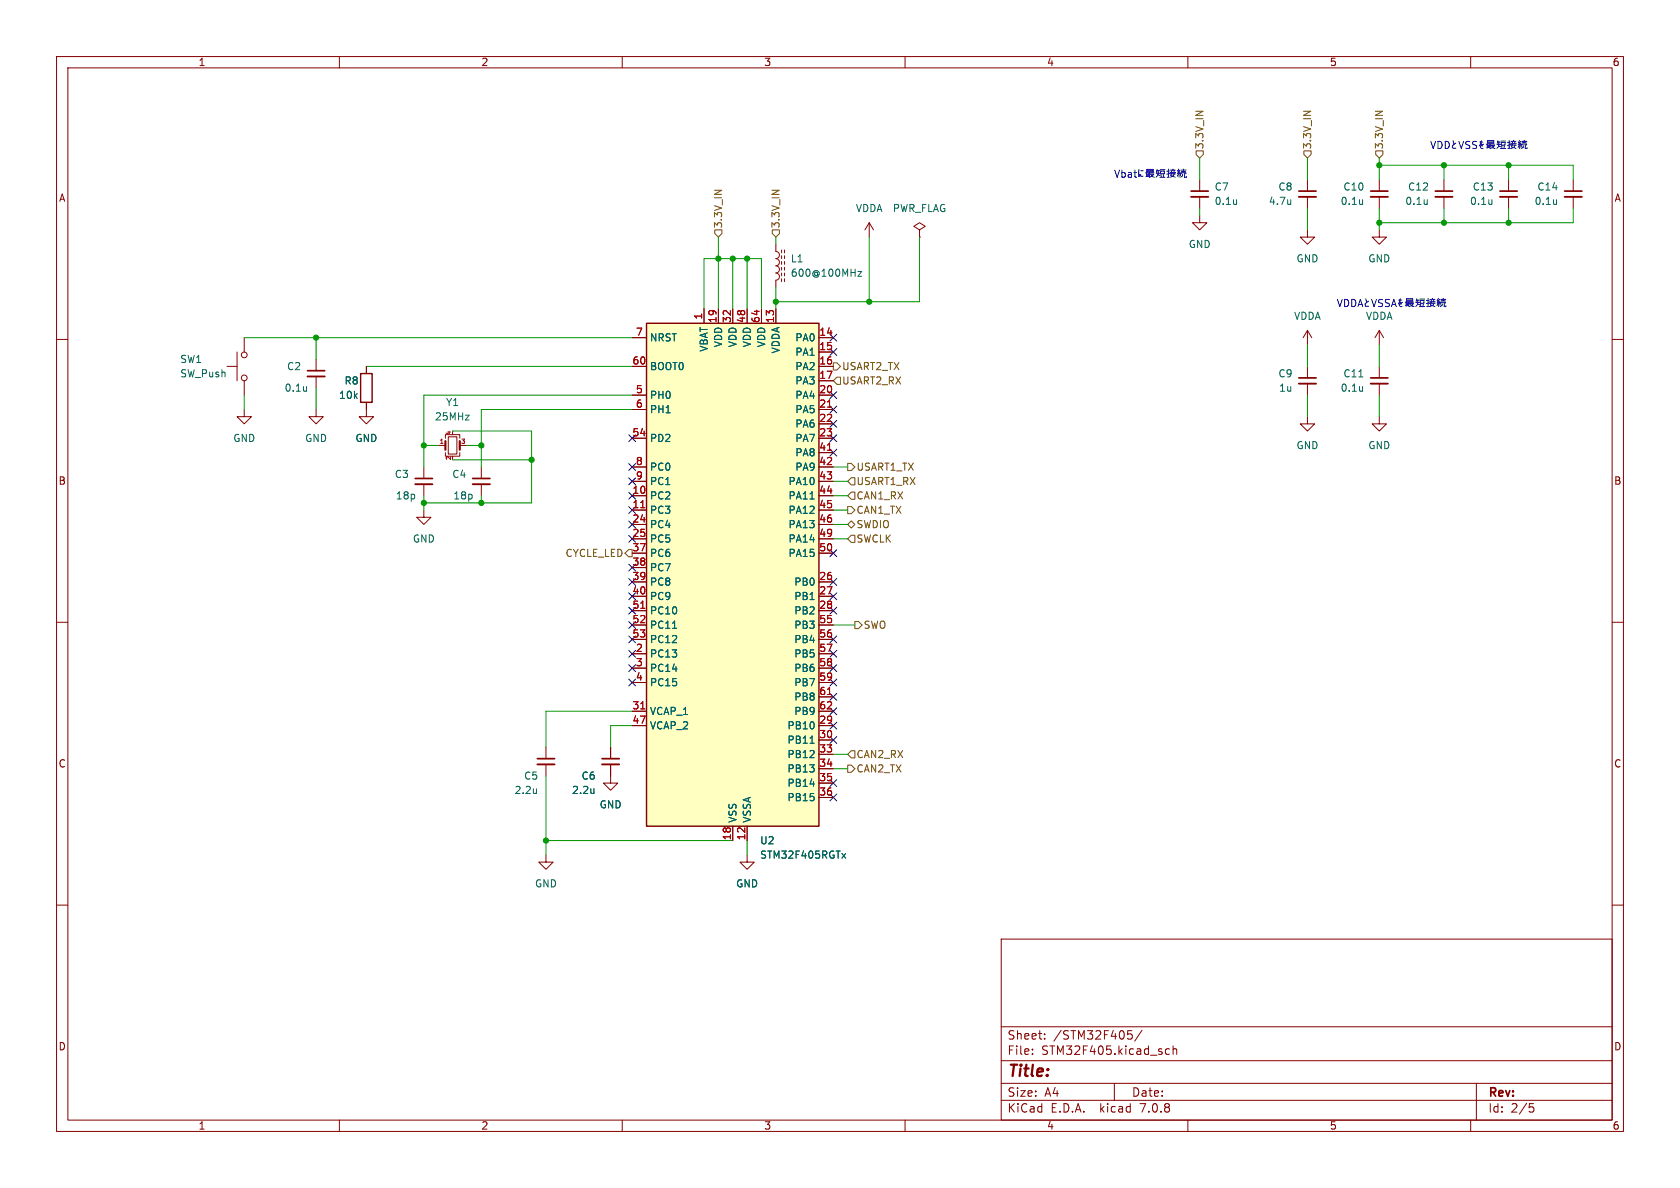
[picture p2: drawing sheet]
<svg xmlns="http://www.w3.org/2000/svg" width="297mm" height="210mm" viewBox="0 0 297 210" stroke-linecap="round" stroke-linejoin="round" font-family="sans-serif">
<g fill="none" stroke="#840000" stroke-width=".18">
<path d="M10 10h277v190h-277zM12 12h273v186h-273zM60 10v2M110 10v2M160 10v2M210 10v2M260 10v2M153.7 39.4l-.8 1.2M153.7 39.4v2.5M153.7 39.4l.7 1.2M212.1 38.1v1.3h1.3l-1.3 1.2-1.3-1.2h1.3M212.1 31.8v2"/>
<path d="M212.1 34.8v2M231.1 31.8v2M231.1 34.8v2M243.8 31.8v2M243.8 34.8v2M255.3 31.8v2M255.3 34.8v2M266.7 31.8v2M266.7 34.8v2M278.1 31.8v2M278.1 34.8v2M10 60h2"/>
<path d="M43.2 59.7v2.5M111.8 59.7h2.5M124.5 54.6v2.6M127 54.6v2.6M129.5 54.6v2.6M132.1 54.6v2.6M134.6 54.6v2.6M137.2 43.2v1.3a.64 .64 0 0 1 .6 .6 .64 .64 0 0 1-.6 .6 .64 .64 0 0 1 .6 .7 .64 .64 0 0 1-.6 .6 .64 .64 0 0 1 .6 .6 .64 .64 0 0 1-.6 .7 .64 .64 0 0 1 .6 .6 .64 .64 0 0 1-.6 .6v1.3M137.2 54.6v2.6M138.2 44.2v.5M138.2 45.2v.5M138.2 46.2v.5"/>
<path d="M138.2 47.2v.6M138.2 48.3v.5M138.2 49.3v.5M138.7 44.2v.5M138.7 45.2v.5M138.7 46.2v.5M138.7 47.2v.6M138.7 48.3v.5M138.7 49.3v.5M144.8 59.7h2.5M162.6 40.6l1-.6-1-.6-1.1 .6 1.1 .6v1.3M162.6 41.9h.1"/>
<path d="M231.1 40.6v1.3h1.3l-1.3 1.3-1.2-1.3h1.2M231.1 58.4v2.6M231.1 58.4l-.7 1.3M231.1 58.4l.8 1.3M243.8 40.6v1.3h1.3l-1.3 1.3-1.2-1.3h1.2M243.8 58.4v2.6M243.8 58.4l-.7 1.3M243.8 58.4l.8 1.3M285 60h2M40.1 64.8h1.8M41.9 62.2v5.1M43.2 72.4v1.3h1.2l-1.2 1.2-1.3-1.2h1.3"/>
<path d="M43.2 67.3v2.6M55.9 72.4v1.3h1.2l-1.2 1.2-1.3-1.2h1.3M55.9 63.5v2M55.9 66.5v2.1M64.8 71.1v2.6h1.2l-1.2 1.2-1.3-1.2h1.3M64.8 64.8v1.2M77.5 78.7h1.2M78.7 77.5v-.7h2.6v.7M79.2 77.2h1.6v3.1h-1.6zM81.3 78.7h1.2M111.8 64.8h2.5M111.8 69.9h2.5"/>
<path d="M111.8 72.4h2.5M111.8 77.5h2.5M144.8 62.2h2.5M144.8 64.8h2.5M144.8 67.3h2.5M144.8 69.9h2.5M144.8 72.4h2.5M144.8 74.9h2.5M144.8 77.5h2.5M231.1 73.7v1.2h1.3l-1.3 1.3-1.2-1.3h1.2M231.1 64.8v2M231.1 67.8v2.1"/>
<path d="M243.8 73.7v1.2h1.3l-1.3 1.3-1.2-1.3h1.2M243.8 64.8v2M243.8 67.8v2.1M74.9 90.2v1.2h1.3l-1.3 1.3-1.2-1.3h1.2M74.9 82.6v2M74.9 85.6v2M78.7 80v.6h2.6v-.6M85.1 82.6v2M85.1 85.6v2M111.8 87.6h2.5M111.8 90.2h2.5M111.8 92.7h2.5"/>
<path d="M111.8 95.3h2.5M111.8 97.8h2.5M111.8 82.6h2.5M111.8 85.1h2.5M144.8 87.6h2.5M144.8 90.2h2.5M144.8 92.7h2.5M144.8 95.3h2.5M144.8 97.8h2.5M144.8 80h2.5M144.8 82.6h2.5M144.8 85.1h2.5"/>
<path d="M10 110h2M111.8 115.6h2.5M111.8 102.9h2.5M111.8 105.4h2.5M111.8 108h2.5M111.8 118.1h2.5M111.8 100.3h2.5M111.8 110.5h2.5M111.8 113h2.5M144.8 115.6h2.5M144.8 102.9h2.5M144.8 105.4h2.5"/>
<path d="M144.8 108h2.5M144.8 118.1h2.5M144.8 110.5h2.5M144.8 113h2.5M285 110h2M96.5 132.1v2M96.5 135.1v2.1M107.9 135.1v3.3h1.3l-1.3 1.3-1.2-1.3h1.2M107.9 132.1v2M111.8 128.3h2.5M111.8 125.7h2.5M111.8 120.7h2.5"/>
<path d="M144.8 128.3h2.5M144.8 130.8h2.5M144.8 125.7h2.5M144.8 133.4h2.5M144.8 135.9h2.5M144.8 138.4h2.5M144.8 120.7h2.5M144.8 123.2h2.5M10 160h2M96.5 151.1v1.3h1.3l-1.3 1.3-1.3-1.3h1.3M129.5 146.1v2.5M132.1 151.1v1.3h1.2l-1.2 1.3-1.3-1.3h1.3"/>
<path d="M132.1 146.1v2.5M144.8 141h2.5M285 160h2M177 166h108v32h-108zM60 198v2M110 198v2M160 198v2M177 194.5h108M177 191.5h108M177 187.5h108M177 181.5h108M182.5 186.3v.1"/>
<path d="M182.5 185.5v.1M184.7 183.6v.1M184.7 182.8v.1M197 191.5v3M199.4 182.2h.7M199.5 182.8h.4l.3 .3-.1 .5-.6 .1M201.9 182.1l-1.3 2M206 186.1l.3 .3 .4-.1M206.7 185.5l-.4-.1-.3 .3M207.4 185.5l.2-.1 .4 .1v.9M207.4 184.9v1.5M210 198v2"/>
<path d="M260 198v2M261 191.5v6.5M270.4 195.1h.7M270.5 195.7h.4l.3 .3-.2 .5-.5 .1"/>
<circle cx="43.2" cy="66.8" r=".51"/>
<circle cx="43.2" cy="62.7" r=".51"/>
</g>
<g fill="none" stroke="#840000" stroke-width=".33">
<path d="M210.6 34.8h3M229.6 34.8h3.1M242.3 34.8h3.1M253.7 34.8h3.1M265.2 34.8h3M276.6 34.8h3.1M54.4 66.5h3M229.6 67.8h3.1M242.3 67.8h3.1M73.4 85.6h3.1M83.6 85.6h3M95 135.1h3"/>
<path d="M106.4 135.1h3.1"/>
</g>
<g fill="none" stroke="#840000" stroke-width=".3">
<path d="M210.6 33.8h3M229.6 33.8h3.1M242.3 33.8h3.1M253.7 33.8h3.1M265.2 33.8h3M276.6 33.8h3.1M54.4 65.5h3M229.6 66.8h3.1M242.3 66.8h3.1M73.4 84.6h3.1M83.6 84.6h3M95 134.1h3"/>
<path d="M106.4 134.1h3.1"/>
</g>
<g fill="none" stroke="#006464" stroke-width=".18">
<path d="M218.6 35.3v.8M218.6 36v.1M228.2 35.3v.8M228.2 36l-.1 .1M240.9 35.3v.8M240.9 36l-.1 .1M252.3 35.3v.8M252.3 36v.1M263.7 35.3v.8M263.7 36v.1M275.2 35.3v.8M275.2 36l-.1 .1"/>
<path d="M151.7 48h.6l-.6 .8h.6M54.2 68.3v.9M54.2 69l-.1 .1M240.2 66.6h.7M240.9 68.3v.9M240.9 69l-.1 .1M143.2 88.2h.7M118.9 111.1h.7M94.8 139.4v.9M105 139.4v.9M143.2 131.4h.7M94.8 140.2h.1"/>
<path d="M105 140.2h-.1M148.8 150.9l.7 .8M149.5 150.9l-.7 .8"/>
</g>
<path d="M114.3 57.2h30.5v88.9h-30.5z" fill="#ffffc2" stroke="#ffffc2" stroke-width=".18"/>
<path d="M114.3 57.2h30.5v88.9h-30.5zM63.8 66h2v5.1h-2z" fill="none" stroke="#840000" stroke-width=".25"/>
<path d="M146.3 72h.7M146.3 79.6h.7M113.3 89.8h.7M113.3 107.5h.7M113.3 125.3h.7M146.3 122.8h.7" fill="none" stroke="#a90000" stroke-width=".18"/>
<path d="M78.7 78v1.5M81.3 78v1.5" fill="none" stroke="#840000" stroke-width=".38"/>
<g fill="none" stroke="#725600" stroke-width=".18">
<path d="M211.5 26.7h1.2v.6l-.6 .6-.6-.6zM230.5 26.7h1.3v.6l-.7 .6-.6-.6zM243.2 26.7h1.3v.6l-.7 .6-.6-.6zM126.4 40.6h1.2v.7l-.6 .6-.6-.6zM136.5 40.6h1.3v.7l-.6 .6-.7-.6zM147.3 64.1h.7l.6 .7-.6 .6h-.7zM148 66.7h.6v1.2h-.6l-.7-.6zM111.1 97.2h.7v1.2h-.7l-.6-.6zM149.9 89.5h.6l.6 .7-.6 .6h-.6zM149.9 81.9h.6l.6 .7-.6 .6h-.6zM149.9 92.7l.6-.6 .6 .6-.6 .6zM150.5 94.6h.6v1.3h-.6l-.6-.6z"/>
<path d="M150.5 87h.6v1.3h-.6l-.6-.7zM150.5 84.5h.6v1.2h-.6l-.6-.6zM151.1 109.9h.7l.6 .6-.6 .6h-.7zM149.9 135.3h.6l.6 .6-.6 .6h-.6zM150.5 132.7h.6v1.3h-.6l-.6-.6z"/>
</g>
<g fill="none" stroke="#0000c2" stroke-width=".18">
<path d="M197.1 30.1l.4 1.2 .4-1.2M198.3 30.1v1.2M198.3 30.6l.4-.1 .2 .2-.1 .6h-.5M199.5 30.6h.5v.7M200 30.8l-.4 .1-.2 .1 .2 .3h.4M200.5 30.5h.4M200.6 30.1v1.1l.3 .1M201.4 29.9v1.3l.1-.4M201.7 30.2h.4M201.7 30.9v.3h.4M202.5 30.6h1.5M202.7 30.8h.5"/>
<path d="M202.7 31h.5M202.7 30.6v.6M202.8 30.2h1M202.8 29.9h1v.5h-1zM203.1 31.2h-.5M203.2 30.6v.7M203.3 30.8h.7M203.5 30.9l.2 .3 .4 .1M204 30.9l-.8 .4M204.4 30.6h.7M204.5 30.2h.5M204.6 29.9l-.2 .5"/>
<path d="M204.7 30.9l.4 .1M204.8 30.2l-.1 .8-.3 .3M205.1 31.3h.9M205.1 30h.9M205.2 30.7h.6M205.2 30.7v-.5h.6v.5M205.2 30.9l.1 .3M205.7 30.9v.3M206.3 30.2h.4M206.6 29.9v1.4h-.3M206.7 30.7l-.4 .1M206.8 30.5h1"/>
<path d="M206.8 30.7h1M206.9 30.1h.9M207.1 30.2l.1 .3-.2 .5 .8 .3M207.4 29.9v.2M207.6 30.1l-.1 .3M207.6 30.7l-.2 .5-.6 .1M208.1 30.7h.6M208.1 30.2l.3 .2M208.3 30.9l-.2 .3M208.4 30.4l-.2 .2M208.4 29.9l-.1 .3M208.4 30.6v.7"/>
<path d="M208.6 30.4l.1 .3M208.6 30.1l-.2 .3M208.7 30.8v.3M208.8 30.7v-.1h.9v.1M208.8 30.1h.9M208.9 30.3h.7M209 30.8v.3l-.3 .2M209.2 29.9v.4M209.4 30.7v.6h.3v-.1M253 25l.4 1.3 .4-1.3M254.2 25a.64 .64 0 0 1 .8 .6 .64 .64 0 0 1-.8 .7zM255.5 25a.64 .64 0 0 1 .7 .6 .64 .64 0 0 1-.7 .7z"/>
<path d="M256.9 24.9l.2 .6M257.4 25.3l-.6 .5 .1 .4h.5M257.9 25l.4 1.3 .5-1.3M259.8 25h-.4l-.2 .1v.4l.5 .2 .1 .3-.2 .3-.5-.1M261.1 25h-.5l-.2 .1v.4l.5 .2 .2 .3-.3 .3-.5-.1M261.6 25.1h.5M261.9 24.9l-.3 .9 .2-.4 .2 .5M262.3 25.5l-.6 .4 .2 .4h.3M262.7 25.5h1.6M262.9 25.7h.5M262.9 25.9h.5M262.9 25.5v.6"/>
<path d="M263 25.1h1.1M263 24.9h1.1v.4h-1.1zM263.4 26.1h-.6M263.4 25.5v.8M263.5 25.7h.7M263.7 25.8l.3 .3 .3 .2M264.2 25.8l-.7 .5M264.6 25.5h.7M264.7 25.1h.5M264.8 24.9l-.1 .4M264.9 25.8l.4 .2M265 25.1l-.1 .8-.3 .4"/>
<path d="M265.3 26.3h.9M265.3 24.9h.9M265.4 25.7h.7M265.4 25.6v-.4h.7v.4M265.5 25.8v.3M266 25.8l-.1 .3M266.5 25.2h.5M266.8 24.8v1.5h-.2M267 25.6l-.5 .1M267 25.7h1.1M267 25.4h1.1M267.1 25h.9"/>
<path d="M267.3 25.1l.1 .3-.2 .6 .8 .3M267.6 24.8v.2M267.8 25v.3M267.8 25.7l-.2 .4-.6 .2M268.4 25.6h.5M268.4 25.1l.2 .2M268.5 25.8l-.1 .3M268.6 25.3l-.2 .2M268.6 24.8l-.1 .4M268.7 25.5v.8M268.8 25.3l.1 .4M268.9 25l-.3 .3"/>
<path d="M268.9 25.7v.3M269 25h.9M269 25.7v-.2h.9v.2M269.1 25.2h.7M269.3 25.7v.3l-.3 .3M269.5 24.8v.4M269.6 25.7v.6h.3v-.2M236.4 52.9l.5 1.3 .4-1.3M237.7 52.9a.64 .64 0 0 1 .7 .7 .64 .64 0 0 1-.7 .6zM239 52.9a.64 .64 0 0 1 .7 .7 .64 .64 0 0 1-.7 .6zM240.1 54.2l.4-1.3 .4 1.3M240.2 53.8h.6"/>
<path d="M241.5 52.8l.1 .6M241.9 53.2l-.6 .5 .2 .4h.4M242.5 52.9l.4 1.3 .4-1.3M244.4 53l-.5-.1-.1 .1v.4l.5 .3 .1 .3-.2 .2-.5-.1M245.6 53l-.5-.1-.2 .3 .1 .3 .6 .2v.4l-.2 .1-.5-.1M246 54.2l.4-1.3 .4 1.3M246.1 53.8h.6M247.3 53h.5M247.6 52.8l-.3 .9 .2-.4 .2 .5M247.9 53.4l-.5 .4 .2 .4h.3M248.4 53.4h1.5M248.6 53.8h.5"/>
<path d="M248.6 53.7h.5M248.6 53.4v.7M248.7 53h1M248.7 52.8h1v.4h-1zM249 54l-.5 .1M249.1 53.4v.8M249.2 53.7h.7M249.4 53.8l.2 .3 .4 .1M249.9 53.7l-.8 .5M250.3 53.5h.7M250.4 53h.5M250.5 52.8l-.1 .5"/>
<path d="M250.6 53.7l.4 .2M250.7 53l-.1 .8-.3 .4M251 54.2h.9M251 52.9h.9M251.1 53.6h.6M251.1 53.5v-.4h.6v.4M251.1 53.7l.1 .4M251.6 53.7v.4M252.2 53.1h.4M252.5 52.7v1.5h-.3M252.6 53.5l-.4 .2M252.7 53.6h1"/>
<path d="M252.7 53.3h1M252.8 52.9h.9M253 53l.1 .3-.2 .6 .8 .3M253.3 52.7v.3M253.5 53l-.1 .3M253.5 53.6l-.2 .4-.6 .2M254 53.5h.6M254 53l.3 .2M254.2 53.7l-.2 .3M254.3 53.2l-.2 .3M254.3 52.7l-.1 .4M254.3 53.5v.7"/>
<path d="M254.5 53.3l.1 .3M254.5 52.9l-.2 .3M254.6 53.7v.3M254.7 52.9h.9M254.7 53.6v-.2h.9v.2M254.8 53.2h.7M254.9 53.7v.3l-.3 .2M255.1 52.7v.5M255.3 53.6v.6h.3v-.2"/>
</g>
<g fill="none" stroke="#009600" stroke-width=".18">
<path d="M212.1 27.9v3.9M212.1 36.8v1.3M231.1 27.9v3.9M231.1 36.8v3.8M243.8 27.9v3.9M243.8 36.8v3.8M243.8 29.2h34.3v2.6M255.3 29.2v2.6M255.3 36.8v2.6M266.7 29.2v2.6M266.7 36.8v2.6M278.1 36.8v2.6h-34.3"/>
<path d="M43.2 59.7h68.6M55.9 59.7v3.8M124.5 54.6v-8.9h10.1v8.9M127 41.9v12.7M129.5 45.7v8.9M132.1 45.7v8.9M137.2 41.9v1.3M137.2 50.8v3.8M153.7 41.9v11.4M162.6 41.9v11.4h-25.4M43.2 69.9v2.5M55.9 68.6v3.8"/>
<path d="M64.8 64.8h47M74.9 78.7h2.6M80 76.2h14v12.7h-19.1M82.5 78.7h2.6M111.8 72.4h-26.7v10.2M111.8 69.9h-36.9v12.7M231.1 61v3.8M231.1 69.9v3.8M243.8 61v3.8M243.8 69.9v3.8M74.9 87.6v2.6M80 81.3h14"/>
<path d="M85.1 87.6v1.3M147.3 87.6h2.6M147.3 90.2h2.6M147.3 92.7h2.6M147.3 95.3h2.6M147.3 82.6h2.6M147.3 85.1h2.6M147.3 110.5h3.8M96.5 137.2v13.9M111.8 125.7h-15.3v6.4M111.8 128.3h-3.9v3.8M147.3 135.9h2.6"/>
<path d="M147.3 133.4h2.6M96.5 148.6h33M132.1 148.6v2.5"/>
</g>
<g fill="none" stroke="#000084" stroke-width=".18">
<path d="M146.7 59.1l1.2 1.2M147.9 59.1l-1.2 1.2M111.2 76.9l1.2 1.2M112.4 76.9l-1.2 1.2M146.7 61.6l1.2 1.2M146.7 71.8l1.2 1.2M146.7 74.3l1.2 1.2M146.7 76.9l1.2 1.2M146.7 69.2l1.2 1.3M146.7 79.4l1.2 1.2M147.9 61.6l-1.2 1.2M147.9 71.8l-1.2 1.2"/>
<path d="M147.9 79.4l-1.2 1.2M147.9 74.3l-1.2 1.2M147.9 69.2l-1.2 1.3M147.9 76.9l-1.2 1.2M111.2 81.9l1.2 1.3M111.2 87l1.2 1.2M111.2 92.1l1.2 1.2M111.2 89.6l1.2 1.2M111.2 99.7l1.2 1.2M111.2 84.5l1.2 1.2M111.2 94.6l1.2 1.3M112.4 81.9l-1.2 1.3"/>
<path d="M112.4 87l-1.2 1.2M112.4 92.1l-1.2 1.2M112.4 89.6l-1.2 1.2M112.4 99.7l-1.2 1.2M112.4 94.6l-1.2 1.3M112.4 84.5l-1.2 1.2M146.7 97.2l1.2 1.2M147.9 97.2l-1.2 1.2M111.2 102.3l1.2 1.2M111.2 117.5l1.2 1.2M111.2 112.4l1.2 1.2M111.2 107.3l1.2 1.3"/>
<path d="M111.2 115l1.2 1.2M111.2 109.9l1.2 1.2M111.2 104.8l1.2 1.2M112.4 102.3l-1.2 1.2M112.4 107.3l-1.2 1.3M112.4 117.5l-1.2 1.2M112.4 112.4l-1.2 1.2M112.4 115l-1.2 1.2M112.4 109.9l-1.2 1.2M112.4 104.8l-1.2 1.2M146.7 117.5l1.2 1.2M146.7 102.3l1.2 1.2"/>
<path d="M146.7 104.8l1.2 1.2M146.7 107.3l1.2 1.3M146.7 112.4l1.2 1.2M146.7 115l1.2 1.2M147.9 117.5l-1.2 1.2M147.9 102.3l-1.2 1.2M147.9 104.8l-1.2 1.2M147.9 107.3l-1.2 1.3M147.9 112.4l-1.2 1.2M147.9 115l-1.2 1.2M111.2 120l1.2 1.3M112.4 120l-1.2 1.3"/>
<path d="M146.7 125.1l1.2 1.2M146.7 130.2l1.2 1.2M146.7 137.8l1.2 1.2M146.7 120l1.2 1.3M146.7 127.7l1.2 1.2M146.7 122.6l1.2 1.2M147.9 125.1l-1.2 1.2M147.9 130.2l-1.2 1.2M147.9 137.8l-1.2 1.2M147.9 120l-1.2 1.3M147.9 127.7l-1.2 1.2M147.9 122.6l-1.2 1.2"/>
<path d="M146.7 140.4l1.2 1.2M147.9 140.4l-1.2 1.2"/>
</g>
<g fill="#009600" stroke="#009600" stroke-width=".18">
<circle cx="129.5" cy="45.7" r=".46"/>
<circle cx="132.1" cy="45.7" r=".46"/>
<circle cx="137.2" cy="53.3" r=".46"/>
<circle cx="153.7" cy="53.3" r=".46"/>
<circle cx="74.9" cy="78.7" r=".46"/>
<circle cx="85.1" cy="78.7" r=".46"/>
<circle cx="85.1" cy="88.9" r=".46"/>
<circle cx="55.9" cy="59.7" r=".46"/>
<circle cx="74.9" cy="88.9" r=".46"/>
<circle cx="96.5" cy="148.6" r=".46"/>
<circle cx="266.7" cy="39.4" r=".46"/>
<circle cx="255.3" cy="39.4" r=".46"/>
<circle cx="255.3" cy="29.2" r=".46"/>
<circle cx="266.7" cy="29.2" r=".46"/>
<circle cx="127" cy="45.7" r=".46"/>
<circle cx="94" cy="81.3" r=".46"/>
<circle cx="243.8" cy="39.4" r=".46"/>
<circle cx="243.8" cy="29.2" r=".46"/>
</g>
<text font-size="2.8" fill="#840000" x="178" y="190.9">Title:</text>
<g font-size="2.1" fill="#840000">
<text x="178" y="184">Sheet:</text>
<text x="186.2" y="184">/STM32F405/</text>
<text x="178" y="186.7">File:</text>
<text x="184.1" y="186.7">STM32F405.kicad_sch</text>
<text x="178" y="196.9">KiCad</text>
<text x="178" y="194.1">Size:</text>
<text x="184.7" y="194.1">A4</text>
<text x="185.7" y="196.9">E.D.A.</text>
<text x="194.6" y="196.9">kicad</text>
<text x="200" y="194.1">Date:</text>
<text x="201.8" y="196.9">7.0.8</text>
<text x="263" y="194.3">Rev:</text>
<text x="263" y="196.9">Id:</text>
<text x="267.1" y="196.9">2/5</text>
</g>
<g font-size="1.8" fill="#840000">
<text x="35" y="11.9">1</text>
<text x="85" y="11.9">2</text>
<text x="135" y="11.9">3</text>
<text x="185" y="11.9">4</text>
<text x="235" y="11.9">5</text>
<text x="285" y="11.9">6</text>
<text x="10.3" y="35.9">A</text>
<text x="285.3" y="35.9">A</text>
<text x="10.3" y="85.9">B</text>
<text x="285.3" y="85.9">B</text>
<text x="10.3" y="135.9">C</text>
<text x="285.3" y="135.9">C</text>
<text x="10.3" y="185.9">D</text>
<text x="285.3" y="185.9">D</text>
<text x="35" y="199.9">1</text>
<text x="85" y="199.9">2</text>
<text x="135" y="199.9">3</text>
<text x="185" y="199.9">4</text>
<text x="235" y="199.9">5</text>
<text x="285" y="199.9">6</text>
</g>
<g font-size="1.8" fill="#725600">
<text x="213" y="26.5" transform="rotate(-90 213 26.5)">3.3V_IN</text>
<text x="232" y="26.5" transform="rotate(-90 232 26.5)">3.3V_IN</text>
<text x="244.7" y="26.5" transform="rotate(-90 244.7 26.5)">3.3V_IN</text>
<text x="127.9" y="40.4" transform="rotate(-90 127.9 40.4)">3.3V_IN</text>
<text x="138" y="40.4" transform="rotate(-90 138 40.4)">3.3V_IN</text>
<text x="148.8" y="65.6">USART2_TX</text>
<text x="148.8" y="68.2">USART2_RX</text>
<text x="151.3" y="83.4">USART1_TX</text>
<text x="151.3" y="88.5">CAN1_RX</text>
<text x="151.3" y="86">USART1_RX</text>
<text x="151.3" y="91">CAN1_TX</text>
<text x="151.3" y="93.6">SWDIO</text>
<text x="99.9" y="98.7">CYCLE_LED</text>
<text x="151.3" y="96.1">SWCLK</text>
<text x="152.6" y="111.4">SWO</text>
<text x="151.3" y="134.2">CAN2_RX</text>
<text x="151.3" y="136.8">CAN2_TX</text>
</g>
<g font-size="1.8" fill="#006464">
<text x="214.6" y="33.9">C7</text>
<text x="225.9" y="33.9">C8</text>
<text x="237.4" y="33.9">C10</text>
<text x="248.8" y="33.9">C12</text>
<text x="260.3" y="33.9">C13</text>
<text x="271.7" y="33.9">C14</text>
<text x="151.2" y="37.7">VDDA</text>
<text x="157.7" y="37.7">PWR_FLAG</text>
<text x="214.6" y="36.4">0.1u</text>
<text x="224.2" y="36.4">4.7u</text>
<text x="236.9" y="36.4">0.1u</text>
<text x="248.3" y="36.4">0.1u</text>
<text x="259.8" y="36.4">0.1u</text>
<text x="271.2" y="36.4">0.1u</text>
<text x="139.7" y="46.6">L1</text>
<text x="210.1" y="44">GND</text>
<text x="229.1" y="46.6">GND</text>
<text x="241.8" y="46.6">GND</text>
<text x="139.7" y="49.1">600@100MHz</text>
<text x="228.7" y="56.7">VDDA</text>
<text x="241.4" y="56.7">VDDA</text>
<text x="31.8" y="64.4">SW1</text>
<text x="50.6" y="65.6">C2</text>
<text x="114.8" y="65.6">BOOT0</text>
<text x="114.8" y="60.6">NRST</text>
<text x="125.3" y="62.3" transform="rotate(-90 125.3 62.3)">VBAT</text>
<text x="127.9" y="61.5" transform="rotate(-90 127.9 61.5)">VDD</text>
<text x="130.4" y="61.5" transform="rotate(-90 130.4 61.5)">VDD</text>
<text x="132.9" y="61.5" transform="rotate(-90 132.9 61.5)">VDD</text>
<text x="135.5" y="61.5" transform="rotate(-90 135.5 61.5)">VDD</text>
<text x="138" y="62.6" transform="rotate(-90 138 62.6)">VDDA</text>
<text x="140.5" y="60.6">PA0</text>
<text x="140.5" y="63.1">PA1</text>
<text x="140.5" y="65.6">PA2</text>
<text x="31.8" y="66.9">SW_Push</text>
<text x="50.2" y="69.4">0.1u</text>
<text x="59.8" y="70.7">10k</text>
<text x="60.8" y="68.2">R8</text>
<text x="78.8" y="72">Y1</text>
<text x="114.8" y="70.7">PH0</text>
<text x="140.5" y="68.2">PA3</text>
<text x="140.5" y="70.7">PA4</text>
<text x="225.9" y="66.9">C9</text>
<text x="226" y="69.4">1u</text>
<text x="236.9" y="69.4">0.1u</text>
<text x="237.4" y="66.9">C11</text>
<text x="76.8" y="74.5">25MHz</text>
<text x="114.8" y="73.3">PH1</text>
<text x="140.5" y="73.3">PA5</text>
<text x="140.5" y="75.8">PA6</text>
<text x="41.1" y="78.3">GND</text>
<text x="53.8" y="78.3">GND</text>
<text x="62.7" y="78.3">GND</text>
<text x="114.8" y="78.3">PD2</text>
<text x="114.8" y="83.4">PC0</text>
<text x="140.5" y="78.3">PA7</text>
<text x="140.5" y="80.9">PA8</text>
<text x="140.5" y="83.4">PA9</text>
<text x="229.1" y="79.6">GND</text>
<text x="241.8" y="79.6">GND</text>
<text x="69.7" y="84.7">C3</text>
<text x="69.9" y="88.5">18p</text>
<text x="79.9" y="84.7">C4</text>
<text x="80" y="88.5">18p</text>
<text x="114.8" y="88.5">PC2</text>
<text x="114.8" y="86">PC1</text>
<text x="139.3" y="86">PA10</text>
<text x="139.3" y="88.5">PA11</text>
<text x="114.8" y="91">PC3</text>
<text x="114.8" y="93.6">PC4</text>
<text x="139.3" y="91">PA12</text>
<text x="139.3" y="93.6">PA13</text>
<text x="72.9" y="96.1">GND</text>
<text x="114.8" y="96.1">PC5</text>
<text x="114.8" y="98.7">PC6</text>
<text x="114.8" y="101.2">PC7</text>
<text x="139.3" y="96.1">PA14</text>
<text x="139.3" y="98.7">PA15</text>
<text x="114.8" y="103.7">PC8</text>
<text x="114.8" y="106.3">PC9</text>
<text x="140.3" y="103.7">PB0</text>
<text x="140.3" y="106.3">PB1</text>
<text x="114.8" y="108.8">PC10</text>
<text x="114.8" y="111.4">PC11</text>
<text x="114.8" y="113.9">PC12</text>
<text x="140.3" y="108.8">PB2</text>
<text x="140.3" y="111.4">PB3</text>
<text x="140.3" y="113.9">PB4</text>
<text x="114.8" y="116.4">PC13</text>
<text x="114.8" y="119">PC14</text>
<text x="140.3" y="116.4">PB5</text>
<text x="140.3" y="119">PB6</text>
<text x="114.8" y="121.5">PC15</text>
<text x="140.3" y="121.5">PB7</text>
<text x="140.3" y="124.1">PB8</text>
<text x="114.8" y="126.6">VCAP_1</text>
<text x="114.8" y="129.1">VCAP_2</text>
<text x="139.1" y="129.1">PB10</text>
<text x="139.1" y="131.7">PB11</text>
<text x="140.3" y="126.6">PB9</text>
<text x="139.1" y="134.2">PB12</text>
<text x="139.1" y="136.8">PB13</text>
<text x="90.9" y="140.6">2.2u</text>
<text x="92.6" y="138">C5</text>
<text x="101" y="140.6">2.2u</text>
<text x="102.7" y="138">C6</text>
<text x="105.9" y="143.1">GND</text>
<text x="139.1" y="139.3">PB14</text>
<text x="139.1" y="141.8">PB15</text>
<text x="130.4" y="145.5" transform="rotate(-90 130.4 145.5)">VSS</text>
<text x="132.9" y="145.5" transform="rotate(-90 132.9 145.5)">VSSA</text>
<text x="134.3" y="149.5">U2</text>
<text x="134.3" y="152">STM32F405RGTx</text>
<text x="94.5" y="157.1">GND</text>
<text x="130" y="157.1">GND</text>
</g>
<g font-size="1.8" fill="#a90000">
<text x="112.3" y="59.4">7</text>
<text x="124.2" y="56.6" transform="rotate(-90 124.2 56.6)">1</text>
<text x="126.7" y="57.2" transform="rotate(-90 126.7 57.2)">19</text>
<text x="129.3" y="57.2" transform="rotate(-90 129.3 57.2)">32</text>
<text x="131.8" y="57.2" transform="rotate(-90 131.8 57.2)">48</text>
<text x="134.4" y="57.2" transform="rotate(-90 134.4 57.2)">64</text>
<text x="136.9" y="57.2" transform="rotate(-90 136.9 57.2)">13</text>
<text x="144.7" y="59.4">14</text>
<text x="111.7" y="64.5">60</text>
<text x="144.7" y="62">15</text>
<text x="144.7" y="64.5">16</text>
<text x="112.3" y="69.6">5</text>
<text x="144.7" y="67.1">17</text>
<text x="144.7" y="69.6">20</text>
<text x="111.7" y="77.2">54</text>
<text x="112.3" y="72.1">6</text>
<text x="144.7" y="72.1">21</text>
<text x="144.7" y="74.7">22</text>
<text x="144.7" y="77.2">23</text>
<text x="112.3" y="82.3">8</text>
<text x="144.7" y="79.8">41</text>
<text x="144.7" y="82.3">42</text>
<text x="111.7" y="87.4">10</text>
<text x="111.7" y="89.9">11</text>
<text x="112.3" y="84.8">9</text>
<text x="144.7" y="84.8">43</text>
<text x="144.7" y="87.4">44</text>
<text x="144.7" y="89.9">45</text>
<text x="111.7" y="92.5">24</text>
<text x="111.7" y="95">25</text>
<text x="144.7" y="92.5">46</text>
<text x="144.7" y="95">49</text>
<text x="111.7" y="97.5">37</text>
<text x="111.7" y="100.1">38</text>
<text x="144.7" y="97.5">50</text>
<text x="111.7" y="102.6">39</text>
<text x="111.7" y="105.2">40</text>
<text x="111.7" y="107.7">51</text>
<text x="144.7" y="102.6">26</text>
<text x="144.7" y="105.2">27</text>
<text x="144.7" y="107.7">28</text>
<text x="111.7" y="110.2">52</text>
<text x="111.7" y="112.8">53</text>
<text x="144.7" y="110.2">55</text>
<text x="144.7" y="112.8">56</text>
<text x="112.3" y="115.3">2</text>
<text x="112.3" y="117.9">3</text>
<text x="144.7" y="115.3">57</text>
<text x="144.7" y="117.9">58</text>
<text x="111.7" y="125.5">31</text>
<text x="112.3" y="120.4">4</text>
<text x="144.7" y="120.4">59</text>
<text x="144.7" y="122.9">61</text>
<text x="144.7" y="125.5">62</text>
<text x="111.7" y="128">47</text>
<text x="144.7" y="128">29</text>
<text x="144.7" y="130.6">30</text>
<text x="144.7" y="133.1">33</text>
<text x="144.7" y="135.6">34</text>
<text x="144.7" y="138.2">35</text>
<text x="144.7" y="140.7">36</text>
<text x="129.3" y="148.6" transform="rotate(-90 129.3 148.6)">18</text>
<text x="131.8" y="148.6" transform="rotate(-90 131.8 148.6)">12</text>
</g>
<g font-size="1.1" fill="#a90000">
<text x="79.8" y="77" transform="rotate(-90 79.8 77)">4</text>
<text x="77.6" y="78.5">1</text>
<text x="79.8" y="81.5" transform="rotate(-90 79.8 81.5)">2</text>
<text x="81.4" y="78.5">3</text>
</g>
</svg>
